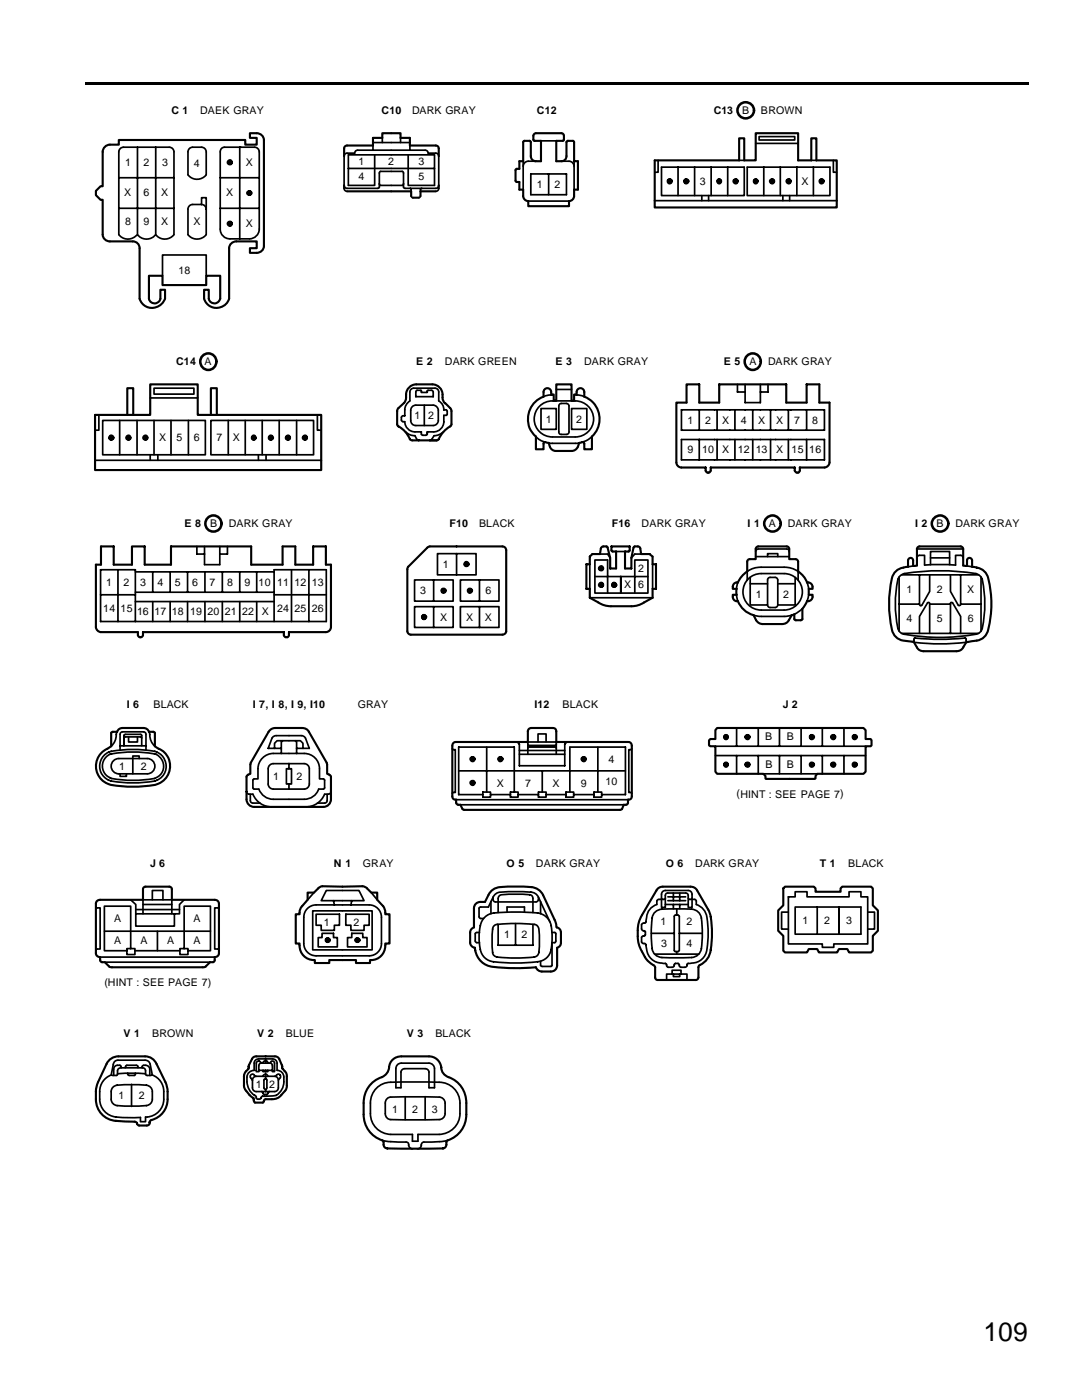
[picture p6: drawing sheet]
<svg xmlns="http://www.w3.org/2000/svg" width="216mm" height="279mm" viewBox="0 0 216 279" stroke-linecap="round" stroke-linejoin="round" font-family="sans-serif">
<path d="M17 16.5h188.3v.5h-188.3z" fill-rule="evenodd" fill="#000"/>
<g fill="none" stroke="#000" stroke-width=".34">
<path d="M23.7 35.5h11M24 29.7l.6-.3h9.2a.94 .94 0 0 1 .9 .9v16.5a2.3 2.3 0 0 1-3.6 0 2.3 2.3 0 0 1-3.7 0 2.43 2.43 0 0 1-3.7 0v-16.5zM27.4 29.4v17.4M31.1 29.4v17.4M37.8 29.7l.6-.3h1.8a.94 .94 0 0 1 .9 .9v4.6a2.3 2.3 0 0 1-3.6 0v-4.6zM43.9 35.5h7.8M44.2 29.7l.6-.3h6a.94 .94 0 0 1 .9 .9v15.4a1.97 1.97 0 0 1-1.9 2h-3.9a1.92 1.92 0 0 1-2-2v-15.4zM45.7 32.1v.7M46 32.1v.7M47.8 29.4v18.3M49.6 38.2v.7M49.9 38.2v.7"/>
<path d="M68.7 37.6a.58 .58 0 0 0 .6 .6M68.8 30.7l.5-.1h1.5a.58 .58 0 0 1 .6-.6h13.4a.58 .58 0 0 1 .6 .6h1.6a.58 .58 0 0 1 .5 .6v5.8a.58 .58 0 0 1-.5 .6h-6.3l-.2-.3v-2.8l-.2-.3-4.5 .1-.1 .2v2.8l-.2 .3h-6.2a.58 .58 0 0 1-.6-.6v-5.8zM69.5 33.6h17.2M74.4 29v1M74.4 28.4h7.4M74.8 30.9v6.1h-5.3v-6.1h17.2v6.1h-5.3v-6.1M75.7 36.7l.2 .3h4.4l.2-.3M76.3 27.5v.9M79.9 27.5v.9M81.8 29v1M81.9 37.6l.1 .6M82 39.1l.4 .4"/>
<path d="M83.9 39.1l-.3 .4M84.2 37.6l-.3 .1v.5M87.5 37.6a.58 .58 0 0 1-.5 .6M104.4 32.2v5.6M105.9 34.7h7.1v4.2h-7.1zM106.9 32.2h-1.5a1.03 1.03 0 0 0-1 1M107.9 28.1h3.1M109.5 34.7v4.2M112 32.2h1.5a1.03 1.03 0 0 1 1.1 1M114.6 32.2v5.6M131.3 32v2.4h-.7M132 33.4h16.5v5.6h-16.5z"/>
<path d="M133.5 35.9v.6M133.8 35.9v.6M135.3 33.4v5.6M136.8 35.9v.6M137.1 35.9v.6M138.6 33.4v5.6M140 39v1M141.4 39v1M141.9 33.4v5.6M143.4 35.9v.6M143.6 35.9v.6M145.2 33.4v5.6"/>
<path d="M146.7 35.9v.6M146.9 35.9v.6M147.5 32h1M149.1 33.4h16.5v5.6h-16.5zM150.7 35.9v.6M150.8 28.6h8.5M150.9 35.9v.6M151.5 27.3h7.1v.6h-7.1zM152.4 33.4v5.6M154 35.9v.6M154.2 35.9v.6M155.7 33.4v5.6"/>
<path d="M156.2 39v1M157.2 35.9v.6M157.5 35.9v.6M157.6 39v1M159 33.4v5.6M161.9 32h1M162.3 33.4v5.6M163.8 35.9v.6M164.1 35.9v.6M166.3 32v2.4h.7M23.7 41.6h11M32.4 55v-4.1h8.7v4.1"/>
<path d="M40.2 40.8h-1.8a.94 .94 0 0 0-.9 .9v5.1a2.3 2.3 0 0 0 3.6 0v-5.1M40.2 40.8a.94 .94 0 0 1 .9 .9M40.2 40.8v-1.3h.9v2.2M43.9 41.6h7.8M45.7 44.3v.7M46 44.3v.7M105.4 40.1h8.1M130.6 40h36.4M30 79.4h9.5M30.7 77.5h8v1.2h-8zM83.1 77.9h.9l.1 .4h1.1l.1-.3 .1-.1h.9l.1 .3v1h-3.4zM110 78.8l-.8 .1-.7 .3"/>
<path d="M111 77.7h3M115.1 78.8l1.5 .4M147.2 76.7v1.5h1.5M148.7 76.7v3.6h3v-3.6M153.2 76.7v1.5h-1.5M19 91.9h45.1M19.7 82.8v3.1h-.7M20.5 83.9h20.5v6.9h-20.5zM22.1 87v.7M22.4 87v.7M23.9 83.9v6.9M25.5 87v.7"/>
<path d="M25.7 87v.7M27.3 83.9v6.9M29 87v.7M29.1 87v.7M30 90.8v1.1M30.7 83.9v6.9M31.5 90.8v1.1M34.1 83.9v6.9M37.6 83.9v6.9M42.1 83.9h20.5v6.9h-20.5zM45.6 83.9v6.9M48.9 83.9v6.9"/>
<path d="M50.5 87v.7M50.7 87v.7M51.6 90.8v1.1M52.3 83.9v6.9M53.1 90.8v1.1M53.9 87v.7M54.2 87v.7M55.7 83.9v6.9M57.3 87v.7M57.6 87v.7M59.2 83.9v6.9M60.8 87v.7"/>
<path d="M61 87v.7M63.3 82.8v3.1h.8M80.9 86.2l1.1 .6 .8 .2 .5 .8 .3 .1M82.2 81.2l.8-.3h3.4a1.09 1.09 0 0 1 1.1 1v2a1.03 1.03 0 0 1-1.1 1h-3.4a.98 .98 0 0 1-1-1v-2zM84.7 80.9v4M88.5 86.2l-1.1 .6-.8 .2-.5 .8-.3 .1M88.6 81.8h.5l.1 .3v.7l-.6 .1v1.3M88.6 81.8a1.99 1.99 0 0 0-1.1-1.8v-1.8a.76 .76 0 0 0-.7-.7h-4.3a.76 .76 0 0 0-.7 .7v1.8a2.67 2.67 0 0 0-1 3h-.5l-.2 .3v.7l.7 .2a2.06 2.06 0 0 0 2 2h1.3v.6l.3 .1 .8-.1 .1-.6a2.75 2.75 0 0 0 3-1l.3-1M88.6 81.7v.1M106.9 87.1l.7 .6 1.2 .5M107.9 81.5h3.1v4.2h-3.1zM109.5 88.4h6.1"/>
<path d="M110.5 80a3.6 3.6 0 0 0-3.9 3.5 3.6 3.6 0 0 0 3.6 3.7h4.6a3.6 3.6 0 0 0 3.6-3.7 3.6 3.6 0 0 0-3.8-3.5M111 80h3M111.7 80.6l1.3-.1 .3 .1 .2 .4v5.2l-.2 .4a1.77 1.77 0 0 1-1.7-.1l-.1-5.5zM114 81.5h3.1v4.2h-3.1zM118.1 87.1l-1.1 .8-.8 .3M139.5 87.7v4.1h25v-4.1h-28.5v4.1h3.5M139.5 81.8v4.1h25v-4.1h-28.5v4.1h3.5M143.1 81.8v4.1M143.1 87.7v4.1M146.6 81.8v4.1M146.6 87.7v4.1M150.2 81.8v4.1"/>
<path d="M150.2 87.7v4.1M153.8 81.8v4.1M153.8 87.7v4.1M157.3 81.8v4.1M157.3 87.7v4.1M161 81.8v4.1M161 87.7v4.1M20.1 118.7h6.9M23.5 113.7v10.3M27 114.1h27.7M27 118.2h27.7M30.5 114.1v4.1"/>
<path d="M34 114.1v4.1M37.4 114.1v4.1M39.3 109.1v1.5h1.5M40.8 109.1v3.6h3.1v-3.6M40.9 114.1v4.1M44.4 114.1v4.1M45.4 109.1v1.5h-1.5M47.8 114.1v4.1M51.2 114.1v4.1M54.7 118.7h10.4M58.2 113.7v10.3M61.6 113.7v10.3"/>
<path d="M82.7 115.7h7.7v4.3h-7.7zM86.5 115.7v4.3M87.3 110.5h7.7v4.2h-7.7zM88.4 117.5v.7M88.6 117.5v.7M91.1 110.5v4.2M91.9 115.7h7.7v4.3h-7.7zM93 112.3v.6M93.1 112.3v.6M93.6 117.5v.7M93.9 117.5v.7M95.7 115.7v4.3"/>
<path d="M117.7 119.3h12.5M117.7 112.6v4.9M118.7 111.8h2.5v6.6h-2.5zM118.7 115.1h5.2M119.7 110.6h1.5l.6 .7M119.9 113.1v.7M119.9 116.4v.7M120.1 113.1v.7M120.1 116.4v.7M121.2 118.4h2.7M122.4 116.4v.7M122.7 116.4v.7"/>
<path d="M122.9 110.1h1.8M123.9 115.1h2.8v-3.3h2.6v6.6h-5.4M123.9 115.1v3.3M127.9 110.6h-1.2l-.7 .7M129.3 115.1h-2.6v3.3M130.2 112.6v4.9M147 118.7l.2 1.3M147.2 116.2l-.2 1.3M149.1 115.8v-1.8l1.3-.6 1.5-.2h5.1l1.4 .4 .9 .4v1.8M149.3 115.5a3.6 3.6 0 0 1 2.6-1h4.6a3.6 3.6 0 0 1 3.6 3.6 3.6 3.6 0 0 1-3.6 3.7h-4.6a3.6 3.6 0 0 1-3.4-2.3 3.6 3.6 0 0 1 .8-4zM149.7 115.2v5.5h3.5v-5l.2-.4 .3-.1 1.2 .1 .3 .4v5h3.5v-5.5M149.7 116.5h3.5"/>
<path d="M150.8 110.1l.1-.3 .4-.2h5.7h.3l.2 .5M150.8 111.1h6.7M153.2 111.1v-.6h2v.6M155.2 116.5h3.5M161 116.2l.4 1.3M161.4 118.7l-.4 1.3M179.4 115.1v10.9M179.5 115a2.63 2.63 0 0 1 2.2-.7 41.7 41.7 0 0 1 13.4 .3 2.03 2.03 0 0 1 1.1 2.1 22 22 0 0 1-.3 9.1 1.5 1.5 0 0 1-1.2 .8 39.8 39.8 0 0 1-14.6-.1 1.96 1.96 0 0 1-1.1-2.1 21.8 21.8 0 0 1 .3-9.1zM179.9 114.7h15.3M182.2 112.9l-1 .2M183 111.3l.2-.4 1.3-.1v2l3.1-.2 3.1 .2v-2l1.2 .1 .3 .4M183 109.6h9.2"/>
<path d="M183.5 114.7v6l.2 .2 .3-.2 1.5-2.7v-3.3M185.7 112.7v-2.6h3.8v2.6M185.7 111.3h3.8M189.7 114.7v3.3l1.5 2.7 .2 .2 .3-.2v-6M193 112.9l1 .2M195.7 115.1v10.9M27 124v-10.3h-6.9v10.3h45v-10.3h-10.4v10.3M27 120.1h27.7M30.5 120.1v3.9M34 120.1v3.9M37.4 120.1v3.9M40.9 120.1v3.9"/>
<path d="M44.4 120.1v3.9M47.8 120.1v3.9M51.2 120.1v3.9M82.7 121.1h7.7v4.1h-7.7zM84.5 122.9v.5M84.8 122.9v.5M86.5 121.1v4.1M91.9 121.1h7.7v4.1h-7.7zM95.7 121.1v4.1M150.4 122.8l1.5 .2h4.9l1.2-.2M153.2 120.7l.2 .5h.3h1.2l.3-.5M160.1 121.5l-1.6 1.1"/>
<path d="M179.4 120.6h4.1M179.9 126.4h15.3M182 128.1l.4-.3v-.4l.2-.1a52.7 52.7 0 0 0 10.1 .1l.2 .6 .2 .1M182.4 128.2a42.9 42.9 0 0 0 10.4 0M183.5 126.4v-3.4l1.8-2.8 .2 .3v5.9M185.5 120.6h4.2M189.7 126.4v-6.2l.4 .1 1.6 2.7v3.4M191.7 120.6h4M20.6 150.9a3.4 3.4 0 0 1 2.6-1.1 21.7 21.7 0 0 1 8.1 .3 3.1 3.1 0 0 1 1.8 3.6 3.1 3.1 0 0 1-3.2 2.3 22.3 22.3 0 0 1-8.2-.3 3.1 3.1 0 0 1-1.1-4.8zM21 151.2a2.6 2.6 0 0 1 2.2-.9 23.3 23.3 0 0 1 8 .2 2.62 2.62 0 0 1 1.4 3.1 2.62 2.62 0 0 1-2.8 1.9 20.3 20.3 0 0 1-7.9-.3 2.55 2.55 0 0 1-.9-4zM22.8 151.7l.9-.3h5.7a1.52 1.52 0 0 1 1.5 1.5 1.52 1.52 0 0 1-1.5 1.5h-5.7a1.53 1.53 0 0 1-1.4-1 1.53 1.53 0 0 1 .5-1.7zM23.4 146l-.1 .2a4.1 4.1 0 0 1-1.1 2.7"/>
<path d="M24 149.7v-3.1v-.3l.5-.3 4.4 .1 .2 .5v3.1M24 154.4v.5h1.2v-.5M24 148.8h5.1M24.7 148.8v-2l.4-.2h3.1l.1 .2v2M24.7 147.3l.4-.2h2.9l.3 .2M25.7 147.1v1h1.7v-1M27.8 151.4v-.5h-1.3v3.5M29.7 146l.1 .2a4.1 4.1 0 0 0 1.1 2.7M49.2 158l.3 .4 1 .1a4 4 0 0 0 3.8 2.5M50 158.5v1.5l.5 .3h1.4M52.2 151.5a3.1 3.1 0 0 1 2.3-1.1h6.2a3 3 0 0 1 3.1 3v2l.9 .1 .1 1.7-.3 .3h-.9a2.99 2.99 0 0 1-2.9 2h-6.2a3.1 3.1 0 0 1-2.9-2h-.9l-.2-.3 .1-1.7 .9-.1a4.7 4.7 0 0 1 .7-3.9zM53.8 152.7l.7-.3h6.2a1.03 1.03 0 0 1 1 1v3.1a1.03 1.03 0 0 1-1 1h-6.2a1.03 1.03 0 0 1-1-1v-3.1z"/>
<path d="M56.1 149.4h-2.6l.8-2.1 .3-.4 .5-.1h5l.5 .1 .4 .4 .7 2.1h-2.5M56.1 150.4v-2.3l.3-.3h2.5l.3 .3v2.3M56.4 147.8h-1.1l-.5 .5v1.1M57.1 153.4h1.1v3.1h-1.1zM57.7 152.4v1M57.7 156.5v1M58.9 147.8h1l.6 .5v1.1M65.3 158.5l-.1 1.5-.4 .3h-1.5M66 158l-.2 .4-1 .1a4 4 0 0 1-3.8 2.5M90.3 149.4l.1 .2h.4v8.6h-.4l-.1 .1M91 159.6h34.3M91.5 153.8h33.3"/>
<path d="M94.2 151.1v.7M94.2 155.9v.6M94.4 151.2v.6M94.4 155.9v.6M96.4 158.1h1.5v1h-1.5zM97.1 149.1v9M97.9 158.6h4M99.7 151.1v.7M100 151.2v.6M101.9 158.1h1.5v1h-1.5zM102.6 158.1v-9h-11.1v9.5h4.9M103.2 148.1l.4 .4v4.3h9.1v-4.3l.4-.4"/>
<path d="M103.4 158.6h4M103.6 149.8h9.1M103.6 150.5h9.1M105.3 148.5l.2 .3h5.3l.2-.3M105.3 149.4l.2-.3h5.3l.2 .3M105.3 150.5v-2.4h5.7v2.4M107.4 148.1v-1.6h1.6v1.6M107.4 158.1h1.6v1h-1.6zM108.2 153.8v4.3M109 158.6h3.9M112.9 158.1h1.6v1h-1.6zM113.7 158.1v-9h11.1v9.5h-4.7"/>
<path d="M114.5 158.6h4M116.4 151.1v.7M116.6 151.2v.6M118.5 158.1h1.6v1h-1.6zM119.3 149.1v9M126.1 149.4l-.2 .2h-.4v8.6h.4l.2 .1M142.7 148.9h30M142.7 150.8h30M144.8 146.7v.7M144.8 152.2v.7M144.9 146.8v.6M144.9 152.3v.6"/>
<path d="M147 145.3v3.6M147 150.8v3.6M149 146.7v.7M149 152.2v.7M149.3 146.8v.6M149.3 152.3v.6M151.3 145.3v3.6M151.3 150.8v3.6M152.3 154.4h10.8M155.5 145.3v3.6M155.5 150.8v3.6M159.9 145.3v3.6"/>
<path d="M159.9 150.8v3.6M161.9 146.7v.7M161.9 152.2v.7M162.1 146.8v.6M162.1 152.3v.6M164.1 145.3v3.6M164.1 150.8v3.6M166.2 146.7v.7M166.2 152.2v.7M166.4 146.8v.6M166.4 152.3v.6M168.4 145.3v3.6"/>
<path d="M168.4 150.8v3.6M170.4 146.7v.7M170.4 152.2v.7M170.7 146.8v.6M170.7 152.3v.6M26.1 179.6l1 .9v4.3h7.7v-2.4h1v-1.9l.9-.9M30.4 179.6v-1.9h2.1v1.9M62.7 178.1l-1.3 1.5M65.1 177.7h6.5l1 2h-8.5zM66.5 179.7l.2 .9M70.2 179.7l-.2 .9M74.1 178.1l1.2 1.5"/>
<path d="M91.9 160.6h32.6M98 179.9v2.5M98.4 179.1a1.99 1.99 0 0 1 2.2-1.1h.8a21.6 21.6 0 0 1 5.3 .2l.7 .9M98.4 179.1v.6l.5 .3h8l.5-.3v-.6M98.4 179.1l-.9 1.9-1.9 .1v2l.3 .2h.6M107.4 179.1l2.3 4.9M107.9 179.9v2.5M132 179.5l-.9 .2v.8a3.8 3.8 0 0 0-2.3 3.6l-.2 .1a.46 .46 0 0 0-.6 .4v.7a.51 .51 0 0 0 .7 .5 .6 .6 0 0 1 .1 .7 .6 .6 0 0 1-.6 .3l-.2 .3v.9a.56 .56 0 0 0 .7 .3l.2 .3a3.7 3.7 0 0 0 2.5 3.5l.8 .2a.55 .55 0 0 1 .7 0 .55 .55 0 0 1 .2 .6l.1 .1a1.36 1.36 0 0 0 1.3-.1 .56 .56 0 0 1 .5-.6 .56 .56 0 0 1 .6 .6l.1 .1a1.36 1.36 0 0 0 1.3-.1l.1-.5 .2-.1a3.4 3.4 0 0 0 3.9-3.7 16.2 16.2 0 0 0-.5-6.6 3.2 3.2 0 0 0-1.8-1.5v-.8l-.3-.2h-.5M132 179.2l.2 .3h.3l.3-.3M132.2 177.9l.6-.2h4.5a.76 .76 0 0 1 .8 .8v2.6h-.8v-2.4v-.3l-.5-.2-3.8 .1-.2 .4v2.4h-.8v-2.6zM133.3 179h3.5M133.3 179.7h3.5"/>
<path d="M134.4 178.2v1.5M135.6 178.2v1.5M137.3 179.2l.3 .3 .4-.1 .1-.2M157.3 179h1.4v-1h2.3v1h8.4v-1h2.4v1h1.3v9.4h-6.7v.7h-2.3v-.7h-6.8zM19.1 180.9l.1 .3h.8v8.2h-.8l-.1 .3M20 191h22.8M20.8 185.8h21.2M20.9 192h21M25.3 189.3h1.6v1.2h-1.6zM26.1 189.3v-8.5h-5.3v8.9h4.5M26.9 189.7h9M27.1 181.5h8.7"/>
<path d="M27.1 182.4h7.7M28.5 180.5h5.8M28.5 182.4v-2.8h5.8v2.8M31.4 185.8v3.9M35.9 189.3h1.6v1.2h-1.6zM36.7 189.3v-8.5h5.3v8.9h-4.5M43.7 180.9l-.1 .3h-.8v8.2h.8l.1 .3M61.2 181.5a2.45 2.45 0 0 1 1.9-.9h10.6a2.46 2.46 0 0 1 2.4 2.4v5.3a2.46 2.46 0 0 1-2.4 2.5h-10.6a2.46 2.46 0 0 1-2.5-2.5v-5.3l.1-.5zM62.4 181.8h11.9v7.8h-11.9zM63.1 182.5h4.6v2.2h-1v1h-2.6v-1h-1zM64.3 186.3h2.2v.8h.8v1.9h-3.8v-1.9h.8zM65.3 187.3v.7"/>
<path d="M65.5 187.3v.7M69 182.5h4.7v2.2h-1.1v1h-2.6v-1h-1zM69.3 187.1h.9v-.8h2.2v.8h.8v1.9h-3.9zM71.2 187.3v.7M71.5 187.3v.7M95.7 186.1h-.7l-.2 .3 .1 1.6 .3 .1h.5M96.6 183.2a3.5 3.5 0 0 1 3-1.1 41.8 41.8 0 0 1 8.2 .2 3.5 3.5 0 0 1 2.3 3.8v2a3.6 3.6 0 0 1-1.7 3.5 24.9 24.9 0 0 1-7.9 .5 6.2 6.2 0 0 1-3.6-.8 5.5 5.5 0 0 1-1.3-4.5l.1-1.4a3.8 3.8 0 0 1 .9-2.2zM98.6 184.8a3.8 3.8 0 0 1 2.3-.4h4a3.6 3.6 0 0 1 2.3 .4 7.9 7.9 0 0 1 .4 3.9 2.21 2.21 0 0 1-.7 2.2 27.3 27.3 0 0 1-8 0 1.3 1.3 0 0 1-.7-1.5v-2.6a3.2 3.2 0 0 1 .4-2zM99.4 182.1v-2.8a.76 .76 0 0 1 .8-.7l4.1-.1a2.8 2.8 0 0 1 1.9 .3l.1 .5v2.8M99.4 184.5v4.1h6.9v-4.1M101.2 182v-1h3.4v1M102.9 184.3v4.3"/>
<path d="M110.2 186.1l.7 .1v1.6l-.1 .3h-.6l-.1 4.7-.2 .1-1.9-.1-.1-.2v-.7M130 186.3h4.5M130.6 190.4h8.8M130.8 182a2.76 2.76 0 0 1 2-.6h3.7a4 4 0 0 1 2.8 .6 2.56 2.56 0 0 1 .7 2 20.3 20.3 0 0 1-.2 5.8 2.32 2.32 0 0 1-2.6 1.3h-3.6a4.1 4.1 0 0 1-2.8-.5 2.44 2.44 0 0 1-.8-2.1 21.9 21.9 0 0 1 .2-5.8zM132.8 180.5h4.5M133 195.6v-1.2h4.1v1.2M134.1 194.4v-.8h1.8v.8M134.4 194.4v.5h1.2v-.5M134.4 180.5v.9M134.6 182.7l.7-.1 .3 .3v6.8l-.3 .2h-.5l-.3-.2zM135 181.4v1.2M135 189.9v.5"/>
<path d="M135.6 186.3h4.5M135.6 180.5v.9M157.3 182h-1.3v3.4h1.3M163.1 181h-4.4v5.4h4.4M163.1 181h4.3v5.4h-4.3M163.1 181v5.4M167.4 181h4.4v5.4h-4.4zM173.1 182h1.4v3.4h-1.4M22.2 214.5a3.5 3.5 0 0 0-2.3 3.3 4.7 4.7 0 0 0 .9 4 4.7 4.7 0 0 0 3.8 1.2h3.4v.9h1v-1a3.6 3.6 0 0 0 3.7-3.5 4.9 4.9 0 0 0-.8-3.8l-1-.8-.5-.3M22.7 216.9a10.5 10.5 0 0 1 4.3-.4h.7a2.86 2.86 0 0 1 2.5 .6 4 4 0 0 1 .1 2.7 1.58 1.58 0 0 1-1.8 .9h-3.6a2.86 2.86 0 0 1-2.5-.6 4 4 0 0 1-.2-2.6zM22.9 211.8l.6-.2h5.5a1.01 1.01 0 0 1 1 .8l.4 2.1a1.48 1.48 0 0 1-1.3 0l-.1-.8a.58 .58 0 0 0-.6-.6h-4.3a.65 .65 0 0 0-.6 .6l-.2 .9-1.1-.1 .4-2.1zM23.5 214.3l2.8-.1 2.7 .1"/>
<path d="M24.2 213.1l-.1-.4-.2-.1a.9 .9 0 0 0-1.2 .8v1.2M25 213.1l.3-.5h2l.2 .5M25.5 214.1l.2 .5h.7h.5l.1-.5M26.2 216.4v4.4M28.4 213.1v-.2a.91 .91 0 0 1 1.5 .5v1.2M50.4 215.6a.76 .76 0 0 1 .7-.8h3.7a.76 .76 0 0 1 .7 .8M51 214.8l-.5-.4-.5 .1-.1 .4 .5 .7M51 211.6l.6-.3h2.8a.87 .87 0 0 1 .9 .9v1.4a1.34 1.34 0 0 1 1.3 1.4 3.6 3.6 0 0 1-1.5 3.6l-2.9 .2a.64 .64 0 0 1-1 .5l-.1-.5a3.6 3.6 0 0 1-1.5-4.6l.7-.5 .4-.1v-1.4zM52.1 212.2a.47 .47 0 0 0-.5-.5 .47 .47 0 0 0-.5 .5v1.7h.5v-.3M52.1 212.2l-.4 .2-.1 1.2h2.8l-.1-1.2-.4-.2M52.1 212.2h1.8M52.2 217.8l.3 .5 .3 .1h.5l.2-.4 .3-.2"/>
<path d="M52.5 212.2v-.3l.3-.1h.5l.1 .4M52.5 214.8a.47 .47 0 0 1 .5-.4 .47 .47 0 0 1 .4 .4M52.5 213.6v.3h.9v-.3M52.7 215.4l.3-.1 .2 .1 .1 1.7-.2 .3a.33 .33 0 0 1-.4-.3zM53 214.8v.5M53 217.4v.4M53.9 212.2a.42 .42 0 0 1 .5-.4 .42 .42 0 0 1 .4 .4v1.7h-.4v-.3M54.9 214.8l.6-.4a.47 .47 0 0 1 .4 .2 .47 .47 0 0 1 0 .5l-.4 .5v1.5a.76 .76 0 0 1-.7 .7h-3.7a.76 .76 0 0 1-.7-.7v-1.5M75.3 217a4.6 4.6 0 0 1 3.7-1h7.6a4.3 4.3 0 0 1 5.2 4.1 5.9 5.9 0 0 1-1 4.8 4.8 4.8 0 0 1-4.4 1.5h-3v1.4h-1.1v-1.4h-3.1a4.4 4.4 0 0 1-5.3-4.2 6.2 6.2 0 0 1 1-4.7zM77.3 219.2l.7-.3h8.6a1.75 1.75 0 0 1 2.1 .8l.1 2.5a1.21 1.21 0 0 1-1.2 1.2l-8.6 .1a1.74 1.74 0 0 1-1.9-.5l-.2-.8v-2.1v-.4zM79.4 212.4l.7-.2h5.5a1.12 1.12 0 0 1 1.1 1.1v3.8h-1.1v-3.1a.75 .75 0 0 0-.8-.7h-4a.75 .75 0 0 0-.8 .7v3.1h-1v-3.8l.2-.7zM80.9 218.9v4.5"/>
<path d="M84.8 218.9v4.5M76.3 227.6l1.2 .2 3.5 .1a.48 .48 0 0 1 .5 .6 .82 .82 0 0 0 .8 .8M89.3 227.6l-1.2 .2-3.5 .1a.89 .89 0 0 0-.6 .9l-.4 .4-.3 .1"/>
<circle cx="45.9" cy="32.4" r=".45"/>
<circle cx="45.9" cy="32.4" r=".35"/>
<circle cx="49.8" cy="38.5" r=".44"/>
<circle cx="49.8" cy="38.5" r=".35"/>
<circle cx="133.6" cy="36.2" r=".34"/>
<circle cx="133.6" cy="36.2" r=".48"/>
<circle cx="136.9" cy="36.2" r=".34"/>
<circle cx="136.9" cy="36.2" r=".48"/>
<circle cx="143.5" cy="36.2" r=".45"/>
<circle cx="143.5" cy="36.2" r=".34"/>
<circle cx="146.8" cy="36.2" r=".45"/>
<circle cx="146.8" cy="36.2" r=".34"/>
<circle cx="150.8" cy="36.2" r=".45"/>
<circle cx="150.8" cy="36.2" r=".34"/>
<circle cx="154.1" cy="36.2" r=".45"/>
<circle cx="154.1" cy="36.2" r=".34"/>
<circle cx="157.4" cy="36.2" r=".45"/>
<circle cx="157.4" cy="36.2" r=".35"/>
<circle cx="163.9" cy="36.2" r=".34"/>
<circle cx="163.9" cy="36.2" r=".48"/>
<circle cx="45.9" cy="44.7" r=".45"/>
<circle cx="45.9" cy="44.6" r=".35"/>
<circle cx="22.2" cy="87.4" r=".33"/>
<circle cx="22.2" cy="87.3" r=".48"/>
<circle cx="25.6" cy="87.3" r=".45"/>
<circle cx="25.6" cy="87.4" r=".35"/>
<circle cx="29" cy="87.3" r=".45"/>
<circle cx="29" cy="87.4" r=".33"/>
<circle cx="50.6" cy="87.3" r=".45"/>
<circle cx="50.6" cy="87.4" r=".33"/>
<circle cx="54" cy="87.4" r=".33"/>
<circle cx="54.1" cy="87.3" r=".48"/>
<circle cx="57.5" cy="87.3" r=".45"/>
<circle cx="57.5" cy="87.4" r=".35"/>
<circle cx="60.8" cy="87.3" r=".45"/>
<circle cx="60.9" cy="87.4" r=".33"/>
<circle cx="88.5" cy="117.9" r=".33"/>
<circle cx="88.5" cy="117.9" r=".48"/>
<circle cx="93.1" cy="112.6" r=".33"/>
<circle cx="93.1" cy="112.6" r=".48"/>
<circle cx="93.7" cy="117.9" r=".33"/>
<circle cx="93.8" cy="117.9" r=".48"/>
<circle cx="119.9" cy="116.7" r=".45"/>
<circle cx="119.9" cy="113.4" r=".45"/>
<circle cx="120" cy="116.7" r=".34"/>
<circle cx="120" cy="113.5" r=".33"/>
<circle cx="122.5" cy="116.7" r=".48"/>
<circle cx="122.6" cy="116.7" r=".37"/>
<circle cx="84.6" cy="123.1" r=".36"/>
<circle cx="84.6" cy="123.1" r=".47"/>
<circle cx="94.3" cy="156.2" r=".45"/>
<circle cx="94.3" cy="151.5" r=".45"/>
<circle cx="94.3" cy="151.5" r=".34"/>
<circle cx="94.3" cy="156.2" r=".33"/>
<circle cx="99.8" cy="151.5" r=".34"/>
<circle cx="99.9" cy="151.5" r=".48"/>
<circle cx="116.5" cy="151.5" r=".45"/>
<circle cx="116.5" cy="151.5" r=".34"/>
<circle cx="144.8" cy="152.6" r=".45"/>
<circle cx="144.8" cy="147.1" r=".45"/>
<circle cx="144.9" cy="152.6" r=".34"/>
<circle cx="144.9" cy="147.1" r=".34"/>
<circle cx="149.2" cy="152.6" r=".45"/>
<circle cx="149.2" cy="147.1" r=".45"/>
<circle cx="149.2" cy="152.6" r=".36"/>
<circle cx="149.2" cy="147.1" r=".36"/>
<circle cx="162" cy="152.6" r=".34"/>
<circle cx="162" cy="147.1" r=".34"/>
<circle cx="162" cy="152.6" r=".48"/>
<circle cx="162" cy="147.1" r=".48"/>
<circle cx="166.3" cy="147.1" r=".45"/>
<circle cx="166.3" cy="152.6" r=".45"/>
<circle cx="166.3" cy="152.6" r=".35"/>
<circle cx="166.3" cy="147.1" r=".35"/>
<circle cx="170.5" cy="152.6" r=".34"/>
<circle cx="170.5" cy="147.1" r=".34"/>
<circle cx="170.6" cy="152.6" r=".48"/>
<circle cx="170.6" cy="147.1" r=".48"/>
<circle cx="65.4" cy="187.6" r=".33"/>
<circle cx="65.4" cy="187.6" r=".46"/>
<circle cx="71.3" cy="187.6" r=".33"/>
<circle cx="71.3" cy="187.6" r=".46"/>
</g>
<g fill="none" stroke="#000" stroke-width=".42">
<path d="M20.8 29.5l.7-.6h2.2v-1h25.2v1h2.3v-1.4h-1.3v-.9a2.42 2.42 0 0 1 2.5 .5l.3 .8v21.2a1.4 1.4 0 0 1-1.5 1.4h-1.3v-1h1.3v-1.3h-4a1.42 1.42 0 0 0-1.5 1.3v10.1a2.61 2.61 0 0 1-2.5 1.8 2.61 2.61 0 0 1-2.5-1.8v-1.8h1v1.8a1.16 1.16 0 0 0 1.1 .9 1.16 1.16 0 0 0 1.1-.9v-4.6h-2.8v1.9h-8.7v-1.9h-2.7v4.6a1.16 1.16 0 0 0 1.2 .9 1.16 1.16 0 0 0 1.1-.9v-1.8h.9v1.8a2.67 2.67 0 0 1-2.5 1.8 2.67 2.67 0 0 1-2.5-1.8v-10.1a1.34 1.34 0 0 0-1.4-1.3h-4.6a1.42 1.42 0 0 1-1.4-1.4v-6.9h-.4l-1-1v-.8l1-.9h.4v-6.9zM68.7 31.2v-1.6a.58 .58 0 0 1 .6-.6h5.1v-1.5h1.9v-.9h3.6v.9h1.9v1.5h5.2a.58 .58 0 0 1 .5 .6v1.6M68.7 37v.6M69.3 38.2h12.7v.9M82.4 39.5h1.2M87 38.2h-3.1v.9M87.5 37v.6M104.5 28.2h1.4v3a.98 .98 0 0 0 1 1h1v-4.1h-1.4l-.1-.2 .1-1.1 .4-.2 5.4 .1a1.38 1.38 0 0 1 .2 1.3l-1.5 .1v4.1h1a.98 .98 0 0 0 1-1v-2.8l.3-.3h1l.3 .3v3.8h.7v5.6h-.7v1.3a1.03 1.03 0 0 1-1.1 1v1h-8.1v-1a1.03 1.03 0 0 1-1-1v-1.3h-.8v-1.5h-.5l-.2-.2v-2.1l.2-.3h.5v-1.5h.8zM130.6 32h16.9v-4.4h1v4.4h2.3v-5.4h8.5v5.4h2.6v-4.4h1v4.4h4.1v9.4h-36.4zM108.7 77.7a.76 .76 0 0 1 .8-.2 .76 .76 0 0 1 .5 .7v.6l.5-.1v1.3h.5v-3.3h3v3.3h.6v-1.3l.5 .1a1.04 1.04 0 0 1 .4-1.3 .76 .76 0 0 1 1.1 .7v1a4.8 4.8 0 0 1 1.5 7.9v2.6h-1.5l-.1-1.3-.3-.2-.6 .2a1.68 1.68 0 0 1-1.6 1.6h-3.1a1.54 1.54 0 0 1-1.4-1.6l-.7-.2-.3 .1v1.4h-1.6v-2.6a4.7 4.7 0 0 1 1.6-7.9v-1zM137 76.7h2.5v3.6h4v-3.6h13.4v3.6h4.1v-3.6h2.5v3.6h2v12a1.09 1.09 0 0 1-1 1h-4.9v.6a.51 .51 0 0 1-.5 .4 .51 .51 0 0 1-.5-.4v-.6h-16.8v.6a.52 .52 0 0 1-.5 .4 .52 .52 0 0 1-.5-.4v-.6h-4.8a1.03 1.03 0 0 1-1-1v-12h2zM19 82.8h11v-6.1h9.5v6.1h24.6v11h-45.1z"/>
<path d="M25.4 82.8v-5.3h1.2v5.3M42.1 82.8v-5.3h1.2v5.3M88.8 80.4l1.3 1.4v3a7.6 7.6 0 0 0-2.7 3l-.3 .1h-4.8l-.4-.1a6.7 6.7 0 0 0-2.6-3v-3l1.5-1.6 .2-.9a2.17 2.17 0 0 1 2.1-2.6h3.2a2.15 2.15 0 0 1 2 2.6l.1 .7 .4 .5M20.2 109.1h2.5v3.6h3.6v-3.6h2.6v3.6h5.2v-3.6h16v3.6h6.3v-3.6h2.5v3.6h3.6v-3.6h2.5v3.6h1v12.4a1.03 1.03 0 0 1-1 1.1h-7.3v.5a.51 .51 0 0 1-.6 .5 .51 .51 0 0 1-.5-.5v-.5h-28.1v.5a.52 .52 0 0 1-.5 .5 .52 .52 0 0 1-.5-.5v-.5h-7.3a1.09 1.09 0 0 1-1.1-1.1v-12.4h1.1zM85.3 109.3l.5-.2h14.4a.76 .76 0 0 1 .8 .7v16.2a.75 .75 0 0 1-.8 .7h-18.2a.73 .73 0 0 1-.7-.7v-12.6zM129.7 110.6h-1.8l-.2-1.3a.96 .96 0 0 0-1.3 0l-.4 2v2.2h-1.3v-3.4l.9-.1v-.9h-3.6l.1 .9 .8 .1v3.4h-1.1a6.6 6.6 0 0 0-.7-4.4h-.7l-.4 .2-.3 1.3h-1.5l-.5 .5v1.5h-.7v4.9h.7v1.8l2.1 1.2 1 .4 1.1 .1h4.6l1.6-.5 2.1-1.2v-1.8h.7v-4.9h-.7v-1.5l-.5-.4M150.9 109.3l.4-.2h6l.2 .5v2h1.2l.5 .3 .1 2.1 1 1 .7 1.2a.99 .99 0 0 1 1.1 1.3h-.7v1.2h.7a.99 .99 0 0 1-1.1 1.3l-.9 1.5v2.2l-1.4 .1-.2-.3v-.9l-.5 .2a2.17 2.17 0 0 1-2 1.7h-3.8a1.53 1.53 0 0 1-1.3-.7l-.5-1a4.7 4.7 0 0 1-3.2-2.8 .95 .95 0 0 1-1-1.3h.8v-1.2h-.8a.95 .95 0 0 1 1-1.3l.8-1.2 1.1-1 .1-2.1 .4-.3h1.2zM182.4 128.1l-.9-.1a3.2 3.2 0 0 1-3.5-2.4 22.4 22.4 0 0 1 .1-10.7 3.4 3.4 0 0 1 3.1-1.8v-1.3a.51 .51 0 0 1 .5-.5 .51 .51 0 0 1 .5 .5v1.1h.8v-3.3l.2-.5h.3h8.2h.2l.3 .5v3.3h.8v-1.3a.51 .51 0 0 1 .6-.2 .51 .51 0 0 1 .4 .4v1.3a3.3 3.3 0 0 1 3.4 3.4 18.9 18.9 0 0 1-.7 10.2 3.5 3.5 0 0 1-3 1.3l-.9 .2a2.17 2.17 0 0 1-2 1.8h-6.5a1.44 1.44 0 0 1-1.3-.8l-.6-1M22.2 146.2l1.2-.2a1.09 1.09 0 0 1 1.1-.7h4.1a1.09 1.09 0 0 1 1.1 .7l1.2 .2v2.7a6 6 0 0 1 2.7 2.4 3.9 3.9 0 0 1-3.6 5.5 21.5 21.5 0 0 1-8.6-.4 3.8 3.8 0 0 1-2.3-3.7 3.8 3.8 0 0 1 2.6-3.4l.5-.4zM53.9 145.7l.6-.4h.4h5.4a1.44 1.44 0 0 1 1.3 .7l3.6 6.2 .1 2.2a.84 .84 0 0 1 .7 .6v4.5a1.52 1.52 0 0 1-1.5 1.5h-13.8a1.52 1.52 0 0 1-1.5-1.5v-4.5a.84 .84 0 0 1 .8-.6v-2.2zM90.4 148.3l.5-.2h14.4v-2.1a.67 .67 0 0 1 .7-.7h4.3a.62 .62 0 0 1 .7 .7v2.1h14.4a.69 .69 0 0 1 .7 .7v10.1a.64 .64 0 0 1-.8 .7v.8l-.2 .2h-.6l-.4 .9-.4 .1h-31.1l-.3-.1-.4-.9h-.5l-.3-.2-.2-.8a.62 .62 0 0 1-.6-.7v-10.1zM143.1 145.3h29.2l.4 .4v1.8h1l.2 .2v1.1l-.2 .1h-1v5.1l-.4 .4h-9.2l-.4 .5v.5h-.1h-9.8l-.1-.5-.4-.5h-9.2l-.4-.4v-5.1h-1l-.2-.1v-1.1l.2-.2h1v-1.8z"/>
<path d="M19.4 179.8l.6-.2h8.5v-2.1l.1-.3 .4-.2h5l.3 .5v2.1h8.5a.78 .78 0 0 1 .9 .7v9.9a.78 .78 0 0 1-.9 .8v.6l-.1 .4h-.8l-.8 .9-.6 .1h-18.4l-.3-.1-.9-.9h-.7l-.2-.4v-.6a.78 .78 0 0 1-.9-.8v-9.9zM61.4 178.1h1.3l1-1 .6-.2h8.3a2.98 2.98 0 0 1 1.5 1.2h1.2v1.5l1.3 1.5 .3 1.4h.8v5.8h-.8a2.9 2.9 0 0 1-3.1 3.3v.6h-2.8v-.6h-5.3v.6h-2.9v-.6a2.91 2.91 0 0 1-3-3.3h-.8v-5.8h.8v-.7a4.2 4.2 0 0 1 1.6-2.2zM131.2 177.4l.3-.3 .7-.1h5.6a1.44 1.44 0 0 1 1.3 .7l2.2 3.8a13.8 13.8 0 0 1 .6 7.2 4.2 4.2 0 0 1-2.4 4l-.1 2.4-.3 .4-7.9 .1-.4-.3-.1-2.3-.2-.3a5.7 5.7 0 0 1-2.7-3.3 8.2 8.2 0 0 1 .3-6.8zM156.3 177.3l.3-.3h5.8l.3 .3v.7h5v-.7l.4-.3h5.7l.4 .3v3.4l1 1v4.1l-1 1v2.9l-.4 .4h-4.4l-.3-.7h-1.7l-.4 .7h-3.6l-.3-.7h-1.7l-.4 .7h-4.4l-.3-.4v-2.9l-1-1v-4.1l1-1zM94.8 180.5a1.88 1.88 0 0 1 2-.5 4.3 4.3 0 0 1 2-2.7 22.4 22.4 0 0 1 8.2 0 2.74 2.74 0 0 1 1.4 1.3l2.4 5.2 .3 1.3a1.01 1.01 0 0 1 .8 1v2a1 1 0 0 1-.7 1v3.5a1.2 1.2 0 0 1-1.3 1.3h-1.8a1.27 1.27 0 0 1-1.2-.9 38.5 38.5 0 0 1-9.2-.2 4.1 4.1 0 0 1-3-3.7 1.08 1.08 0 0 1-.9-1v-2a1.09 1.09 0 0 1 .8-1v-3.8zM50.4 211.1l.7-.3h3.8l.7 .3 .7 1.6v.5l.9 1v2.8a3.9 3.9 0 0 1-1.7 2.1 5 5 0 0 1-2.7 .3l-.4 .6h-1.5l-.2-.2-.2-.7-.7-.6-.9-1-.2-.5v-2.5l.2-.5 .7-.7v-.6zM78.2 211.6a2.48 2.48 0 0 1 1.9-.8h5.5a2.57 2.57 0 0 1 2.5 2.7 2.61 2.61 0 0 0 2.1 1.8 5.4 5.4 0 0 1 2.8 4.8 8.2 8.2 0 0 1-.8 5.2 6.6 6.6 0 0 1-3.1 2.5v.1a.95 .95 0 0 1-.7 1.3h-11.1a1.04 1.04 0 0 1-.8-1.4 6.2 6.2 0 0 1-3.7-3.9 10.9 10.9 0 0 1 .5-6.6 6.1 6.1 0 0 1 3.3-2.6 2.62 2.62 0 0 0 1.1-2.2zM29.8 224l.2-.3a4.5 4.5 0 0 0 3.4-4.3l-.1-2.7-2.1-4.4a2.49 2.49 0 0 0-2.2-1.5h-5.4a2.61 2.61 0 0 0-2.3 1.5l-1.7 3.7a7 7 0 0 0 .2 5.7 4.7 4.7 0 0 0 4.5 2.1l2.5 .1a.55 .55 0 0 1 .6 .5l.4 .2h1.5a.55 .55 0 0 0 .6-.6"/>
</g>
<g fill="none" stroke="#000" stroke-width=".51">
<circle cx="148.8" cy="22" r="1.64"/>
<circle cx="41.5" cy="72.2" r="1.63"/>
<circle cx="150.2" cy="72.2" r="1.63"/>
<circle cx="42.6" cy="104.5" r="1.62"/>
<circle cx="154.2" cy="104.5" r="1.62"/>
<circle cx="187.6" cy="104.5" r="1.62"/>
</g>
<text font-size="5.3" x="196.3" y="267.5">109</text>
<g font-size="2.1">
<text x="34.2" y="22.7">C 1</text>
<text x="40" y="22.7">DAEK GRAY</text>
<text x="76.1" y="22.7">C10</text>
<text x="82.2" y="22.7">DARK GRAY</text>
<text x="107.1" y="22.7">C12</text>
<text x="142.4" y="22.7">C13</text>
<text x="148.1" y="22.7">B</text>
<text x="151.8" y="22.7">BROWN</text>
<text x="25" y="33.1">1</text>
<text x="28.6" y="33.1">2</text>
<text x="32.3" y="33.1">3</text>
<text x="38.7" y="33.3">4</text>
<text x="49" y="33.1">X</text>
<text x="71.5" y="32.9">1</text>
<text x="71.5" y="36">4</text>
<text x="77.5" y="32.9">2</text>
<text x="83.5" y="32.9">3</text>
<text x="83.5" y="36">5</text>
<text x="24.8" y="39.2">X</text>
<text x="28.6" y="39.2">6</text>
<text x="32.2" y="39.2">X</text>
<text x="45.1" y="39.2">X</text>
<text x="107.1" y="37.5">1</text>
<text x="110.7" y="37.5">2</text>
<text x="139.6" y="36.9">3</text>
<text x="159.9" y="36.9">X</text>
<text x="25" y="44.9">8</text>
<text x="28.6" y="44.9">9</text>
<text x="32.2" y="44.9">X</text>
<text x="38.6" y="45">X</text>
<text x="49" y="45.4">X</text>
<text x="35.6" y="54.6">18</text>
<text x="35.1" y="72.9">C14</text>
<text x="40.8" y="72.9">A</text>
<text x="83.1" y="72.9">E 2</text>
<text x="88.7" y="72.9">DARK GREEN</text>
<text x="110.8" y="72.9">E 3</text>
<text x="116.6" y="72.9">DARK GRAY</text>
<text x="144.4" y="72.9">E 5</text>
<text x="149.5" y="72.9">A</text>
<text x="153.2" y="72.9">DARK GRAY</text>
<text x="82.7" y="83.7">1</text>
<text x="85.4" y="83.7">2</text>
<text x="31.8" y="88.1">X</text>
<text x="35.2" y="88.1">5</text>
<text x="38.7" y="88.1">6</text>
<text x="43.2" y="88.1">7</text>
<text x="46.5" y="88.1">X</text>
<text x="108.9" y="84.3">1</text>
<text x="115" y="84.3">2</text>
<text x="137.2" y="84.6">1</text>
<text x="140.7" y="84.6">2</text>
<text x="144.1" y="84.6">X</text>
<text x="147.8" y="84.6">4</text>
<text x="151.3" y="84.6">X</text>
<text x="154.9" y="84.6">X</text>
<text x="158.5" y="84.6">7</text>
<text x="162.1" y="84.6">8</text>
<text x="137.2" y="90.4">9</text>
<text x="140.1" y="90.4">10</text>
<text x="144.1" y="90.4">X</text>
<text x="147.2" y="90.4">12</text>
<text x="150.8" y="90.4">13</text>
<text x="154.9" y="90.4">X</text>
<text x="157.9" y="90.4">15</text>
<text x="161.5" y="90.4">16</text>
<text x="36.8" y="105.2">E 8</text>
<text x="41.9" y="105.2">B</text>
<text x="45.6" y="105.2">DARK GRAY</text>
<text x="89.7" y="105.2">F10</text>
<text x="95.6" y="105.2">BLACK</text>
<text x="122.1" y="105.2">F16</text>
<text x="128" y="105.2">DARK GRAY</text>
<text x="149.2" y="105.2">I 1</text>
<text x="153.4" y="105.2">A</text>
<text x="157.2" y="105.2">DARK GRAY</text>
<text x="182.6" y="105.2">I 2</text>
<text x="186.9" y="105.2">B</text>
<text x="190.7" y="105.2">DARK GRAY</text>
<text x="88.4" y="113.4">1</text>
<text x="21.2" y="116.9">1</text>
<text x="24.6" y="116.9">2</text>
<text x="27.9" y="116.9">3</text>
<text x="31.4" y="116.9">4</text>
<text x="34.9" y="116.9">5</text>
<text x="38.4" y="116.9">6</text>
<text x="41.8" y="116.9">7</text>
<text x="45.3" y="116.9">8</text>
<text x="48.8" y="116.9">9</text>
<text x="51.6" y="116.9">10 11</text>
<text x="58.8" y="116.9">12</text>
<text x="62.2" y="116.9">13</text>
<text x="83.8" y="118.6">3</text>
<text x="96.9" y="118.6">6</text>
<text x="124.5" y="117.4">X 6</text>
<text x="127.3" y="114.1">2</text>
<text x="150.8" y="119.3">1</text>
<text x="156.3" y="119.3">2</text>
<text x="180.8" y="118.4">1</text>
<text x="186.9" y="118.4">2</text>
<text x="193" y="118.4">X</text>
<text x="20.6" y="122.1">14 15</text>
<text x="27.3" y="122.8">16 17 18</text>
<text x="37.9" y="122.8">19</text>
<text x="41.4" y="122.8">20</text>
<text x="44.9" y="122.8">21 22</text>
<text x="52.2" y="122.8">X</text>
<text x="55.3" y="122.1">24</text>
<text x="58.8" y="122.1">25 26</text>
<text x="87.8" y="123.9">X</text>
<text x="93" y="123.9">X</text>
<text x="96.8" y="124">X</text>
<text x="180.8" y="124.2">4</text>
<text x="186.9" y="124.2">5</text>
<text x="193.1" y="124.2">6</text>
<text x="25.3" y="141.4">I 6</text>
<text x="30.6" y="141.4">BLACK</text>
<text x="50.5" y="141.4">I 7, I 8, I 9, I10</text>
<text x="71.4" y="141.4">GRAY</text>
<text x="106.7" y="141.4">I12</text>
<text x="112.3" y="141.4">BLACK</text>
<text x="156.2" y="141.4">J 2</text>
<text x="152.7" y="147.7">B</text>
<text x="157" y="147.7">B</text>
<text x="23.8" y="153.6">1</text>
<text x="28.1" y="153.6">2</text>
<text x="54.5" y="155.7">1</text>
<text x="59.2" y="155.7">2</text>
<text x="121.4" y="152.2">4</text>
<text x="152.7" y="153.3">B</text>
<text x="157" y="153.3">B</text>
<text x="99.1" y="157">X</text>
<text x="104.8" y="157">7</text>
<text x="110.2" y="157">X</text>
<text x="115.9" y="157">9</text>
<text x="120.8" y="156.7">10</text>
<text x="147" y="159.1">(HINT : SEE PAGE 7)</text>
<text x="30" y="173.1">J 6</text>
<text x="66.6" y="173.1">N 1</text>
<text x="72.4" y="173.1">GRAY</text>
<text x="101.1" y="173.1">O 5</text>
<text x="106.9" y="173.1">DARK GRAY</text>
<text x="132.8" y="173.1">O 6</text>
<text x="138.7" y="173.1">DARK GRAY</text>
<text x="163.6" y="173.1">T 1</text>
<text x="169.2" y="173.1">BLACK</text>
<text x="22.8" y="184.1">A</text>
<text x="38.6" y="184.1">A</text>
<text x="64.6" y="184.8">1</text>
<text x="70.5" y="184.8">2</text>
<text x="131.8" y="184.6">1</text>
<text x="137" y="184.6">2</text>
<text x="160.1" y="184.5">1</text>
<text x="164.4" y="184.5">2</text>
<text x="168.8" y="184.5">3</text>
<text x="22.8" y="188.5">A</text>
<text x="28" y="188.5">A</text>
<text x="33.4" y="188.5">A</text>
<text x="38.6" y="188.5">A</text>
<text x="100.6" y="187.2">1</text>
<text x="104.1" y="187.2">2</text>
<text x="131.9" y="189.1">3</text>
<text x="137" y="189.1">4</text>
<text x="20.8" y="196.7">(HINT : SEE PAGE 7)</text>
<text x="24.6" y="206.9">V 1</text>
<text x="30.4" y="206.9">BROWN</text>
<text x="51.3" y="206.9">V 2</text>
<text x="57.1" y="206.9">BLUE</text>
<text x="81.2" y="206.9">V 3</text>
<text x="86.9" y="206.9">BLACK</text>
<text x="23.6" y="219.3">1</text>
<text x="27.7" y="219.3">2</text>
<text x="51.1" y="217.1">1 2</text>
<text x="78.2" y="222.1">1</text>
<text x="82.2" y="222.1">2</text>
<text x="86.2" y="222.1">3</text>
</g>
</svg>
